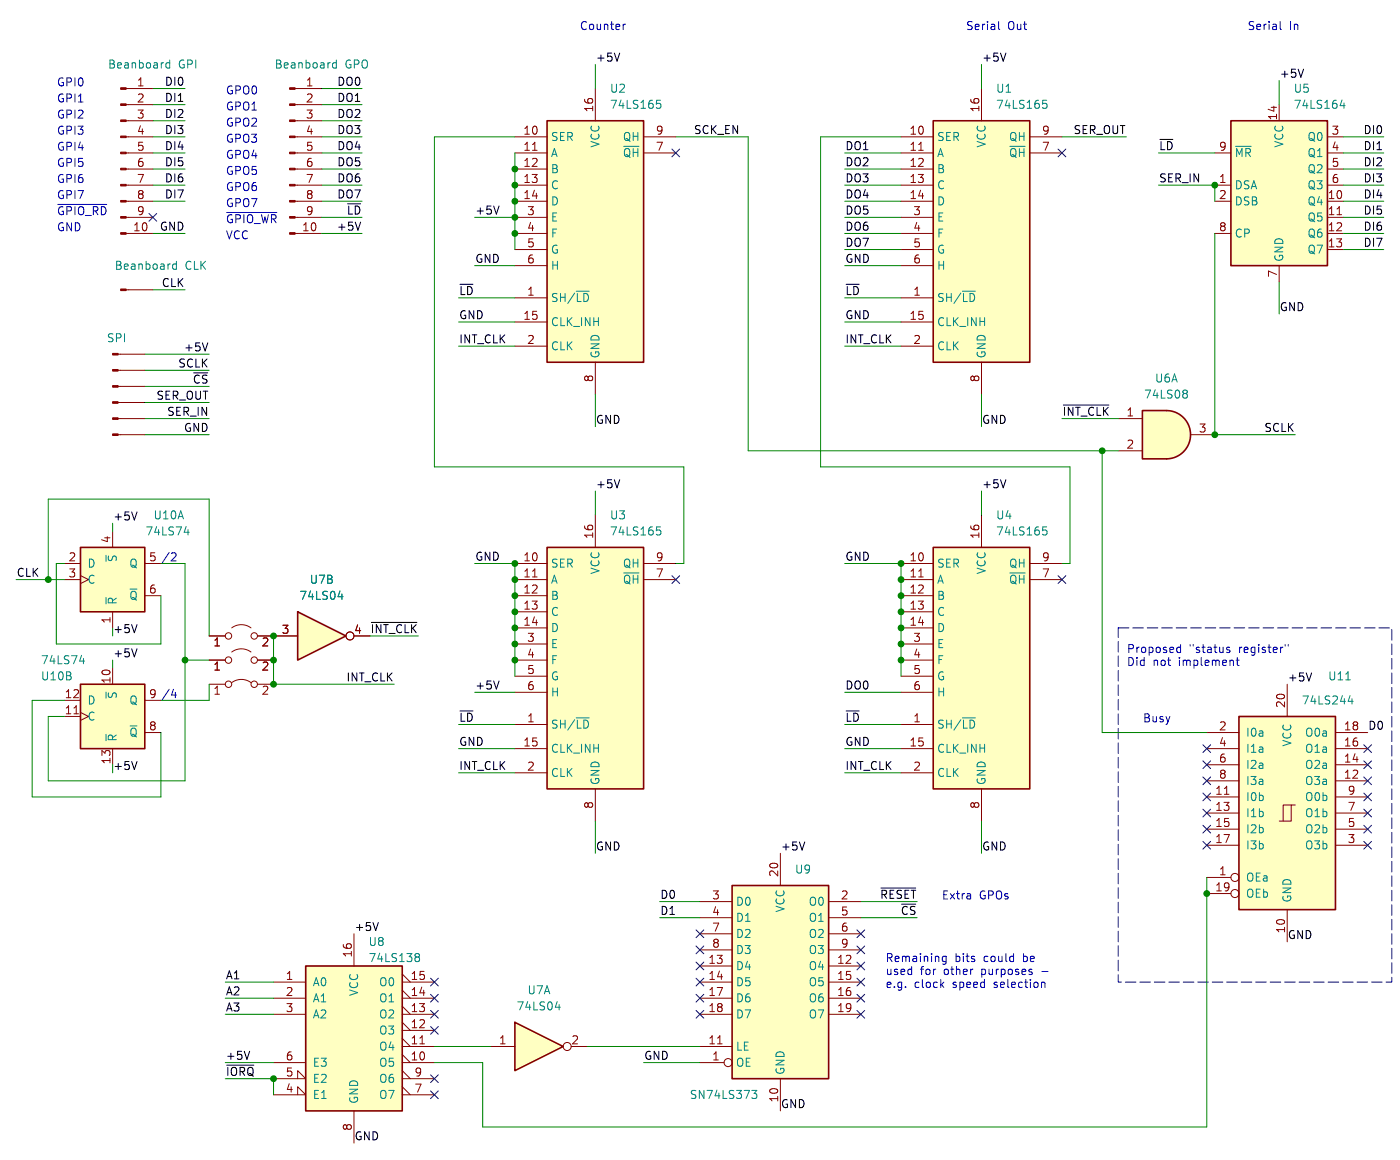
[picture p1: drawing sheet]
<svg xmlns="http://www.w3.org/2000/svg" width="221mm" height="183mm" viewBox="0 0 221 183" stroke-linecap="round" stroke-linejoin="round" font-family="sans-serif">
<path d="M0 0h221v183h-221z" fill="#fff" stroke="#fff" stroke-width=".16"/>
<path d="M48.3 152.4h15.2v22.9h-15.2z" fill="#ffffc2" stroke="#ffffc2" stroke-width=".16"/>
<path d="M48.3 152.4h15.2v22.9h-15.2z" fill="none" stroke="#840000" stroke-width=".25"/>
<g fill="none" stroke="#840000" stroke-width=".16">
<path d="M43.2 154.9h5.1M43.2 157.5h5.1M55.9 147.3v5.1M63.5 154.9h5.1M63.5 158.8l1.3 1.2M63.5 157.5h5.1M63.5 156.2l1.3 1.3M63.5 153.7l1.3 1.2M43.2 172.7h5.1l-1.3-1.2v1.2M43.2 170.2h5.1l-1.3-1.3v1.3M43.2 167.6h5.1M43.2 160h5.1"/>
<path d="M55.9 175.3v5M63.5 167.6h5.1M63.5 166.4l1.3 1.2M63.5 165.1h5.1M63.5 163.8l1.3 1.3M63.5 162.6h5.1M63.5 161.3l1.3 1.3M63.5 160h5.1M63.5 172.7h5.1M63.5 170.2h5.1M63.5 171.5l1.3 1.2M63.5 168.9l1.3 1.3"/>
<path d="M66.3 164.7h.7"/>
</g>
<path d="M65.6 150.9l.1 .1M65.6 150.5l.4-.1 .2 .2v.1l-.2 .3M65.7 151h.3M65.7 151h-.1M66 151l.2 .2v.4l-.2 .1-.4-.1" fill="none" stroke="#008484" stroke-width=".16"/>
<path d="M81.3 161.3l7.6 3.8-7.6 3.8z" fill="#ffffc2"/>
<path d="M81.3 161.3l7.6 3.8-7.6 3.8z" fill="none" stroke="#840000" stroke-width=".25"/>
<g fill="none" stroke="#840000" stroke-width=".16">
<path d="M77.5 165.1h3.8M90.2 165.1h2.5"/>
<circle cx="89.5" cy="165.1" r=".63"/>
</g>
<path d="M87.7 158.9h.7M88.3 158.5v.8" fill="none" stroke="#008484" stroke-width=".16"/>
<path d="M47 96.5l7.6 3.8-7.6 3.8z" fill="#ffffc2"/>
<path d="M147.3 19.1h15.3v38.1h-15.3zM194.3 19.1h15.2v22.8h-15.2zM12.7 86.4h10.2v10.1h-10.2zM47 96.5l7.6 3.8-7.6 3.8zM86.4 86.4h15.2v38.1h-15.2zM147.3 86.4h15.3v38.1h-15.3zM195.6 113h15.2v30.5h-15.2zM115.6 139.7h15.2v30.5h-15.2z" fill="none" stroke="#840000" stroke-width=".25"/>
<g fill="none" stroke="#840000" stroke-width=".16">
<path d="M154.9 14v5.1M201.9 16.5v2.6M142.2 29.2h5.1M142.2 31.8h5.1M142.2 34.3h5.1M142.2 36.8h5.1M142.2 39.4h5.1M142.2 21.6h5.1M142.2 24.1h5.1M142.2 26.7h5.1M145 23.7h.7M162.6 21.6h5"/>
<path d="M162.6 24.1h5M191.8 29.2h2.5M191.8 31.8h2.5M191.8 36.8h2.5M191.8 24.1h2.5M209.5 29.2h2.6M209.5 31.8h2.6M209.5 34.3h2.6M209.5 36.8h2.6M209.5 39.4h2.6M209.5 21.6h2.6M209.5 24.1h2.6"/>
<path d="M209.5 26.7h2.6M211.1 33.9h.7M142.2 47h5.1M142.2 50.8h5.1M142.2 54.6h5.1M142.2 41.9h5.1M154.9 57.2v5M201.9 41.9v2.6M10.2 88.9h2.5M10.2 91.4h2.5M12.7 90.8l1.3 .6-1.3 .7M17.8 83.8v2.6"/>
<path d="M17.8 96.5v2.6M22.9 88.9h2.5M22.9 94h2.5M81.3 88.9h5.1M81.3 91.4h5.1M81.3 94h5.1M81.3 96.5h5.1M81.3 99.1h5.1M84.1 91h.7M94 81.3v5.1M101.6 88.9h5.1M101.6 91.4h5.1"/>
<path d="M142.2 88.9h5.1M142.2 91.4h5.1M142.2 94h5.1M142.2 96.5h5.1M142.2 99.1h5.1M145 91h.7M154.9 81.3v5.1M162.6 88.9h5M162.6 91.4h5M43.2 100.3h3.8M55.9 100.3h2.5M81.3 114.3h5.1"/>
<path d="M81.3 118.1h5.1M81.3 101.6h5.1M81.3 104.1h5.1M81.3 106.7h5.1M81.3 109.2h5.1M142.2 114.3h5.1M142.2 118.1h5.1M142.2 101.6h5.1M142.2 104.1h5.1M142.2 106.7h5.1M142.2 109.2h5.1M190.5 118.1h5.1"/>
<path d="M190.5 115.6h5.1M203.2 108v5M210.8 118.1h5.1M210.8 115.6h5.1M81.3 121.9h5.1M94 124.5v5M123.2 134.6v5.1M142.2 121.9h5.1M154.9 124.5v5M190.5 138.4h3.8M190.5 125.7h5.1M190.5 123.2h5.1"/>
<path d="M190.5 128.3h5.1M190.5 120.7h5.1M190.5 130.8h5.1M190.5 133.4h5.1M193.3 125.3h.7M203.8 127h-1.2v2.5M204.5 127h-.7v2.5h-1.9M210.8 125.7h5.1M210.8 123.2h5.1M210.8 128.3h5.1M210.8 120.7h5.1M210.8 130.8h5.1"/>
<path d="M210.8 133.4h5.1M110.5 152.4h5.1M110.5 154.9h5.1M110.5 157.5h5.1M110.5 142.2h5.1M110.5 144.8h5.1M110.5 147.3h5.1M110.5 149.9h5.1M130.8 152.4h5.1M130.8 154.9h5.1M130.8 157.5h5.1M130.8 142.2h5.1"/>
<path d="M130.8 144.8h5.1M130.8 147.3h5.1M130.8 149.9h5.1M190.5 141h3.8M203.2 143.5v5.1M110.5 167.6h3.8M110.5 165.1h5.1M110.5 160h5.1M113.3 164.7h.7M123.2 170.2v5.1M130.8 160h5.1"/>
<circle cx="55.2" cy="100.3" r=".63"/>
<circle cx="194.9" cy="138.4" r=".63"/>
<circle cx="194.9" cy="141" r=".63"/>
<circle cx="114.9" cy="167.6" r=".63"/>
</g>
<g fill="none" stroke="#008484" stroke-width=".16">
<path d="M164.6 15.8h.6M164.7 16.3h.3l.3 .2-.1 .5-.5 .1M211.9 15.8l-.3 .9h.7M212.2 16.2v.9M195 23.1h2.5M16.7 94.3v1M29.1 84h.8M29.7 83.6v.8M53.4 94.1h.8M54 93.7v.9M103.7 83.1h.6M103.8 83.6h.3l.2 .3-.1 .4-.4 .1"/>
<path d="M164.6 83.1h.6M164.7 83.6h.3l.3 .3-.1 .4-.5 .1M212.4 107.3h.8M213.1 109.7l-.3 .9h.8M213.4 110.2v.9M118.7 172h.8l-.5 .5 .4 .1 .1 .5-.3 .2h-.3"/>
</g>
<g fill="#ffffc2" stroke="#ffffc2" stroke-width=".16">
<path d="M115.6 139.7h15.2v30.5h-15.2z"/>
<path d="M86.4 86.4h15.2v38.1h-15.2z"/>
<path d="M12.7 86.4h10.2v10.1h-10.2z"/>
<path d="M147.3 86.4h15.3v38.1h-15.3z"/>
<path d="M195.6 113h15.2v30.5h-15.2z"/>
<path d="M194.3 19.1h15.2v22.8h-15.2z"/>
<path d="M147.3 19.1h15.3v38.1h-15.3z"/>
<path d="M184.1 64.8a3.8 3.8 0 0 1 3.8 3.8 3.8 3.8 0 0 1-3.8 3.8z"/>
</g>
<path d="M180.3 64.8h3.8v7.6h-3.8z" fill="#ffffc2"/>
<path d="M86.4 19.1h15.2v38.1h-15.2zM180.3 64.8h3.8a3.8 3.8 0 0 1 3.8 3.8 3.8 3.8 0 0 1-3.8 3.8h-3.8zM12.7 108h10.2v10.1h-10.2z" fill="none" stroke="#840000" stroke-width=".25"/>
<g fill="none" stroke="#840000" stroke-width=".16">
<path d="M19.9 19.1h4.2M19.9 16.5h4.2M19.9 14h4.2M46.6 19.1h4.2M46.6 16.5h4.2M46.6 14h4.2M94 14v5.1M19.9 21.6h4.2M19.9 24.1h4.2M19.9 26.7h4.2M19.9 29.2h4.2M19.9 31.8h4.2"/>
<path d="M19.9 34.3h4.2M19.9 36.8h4.2M46.6 21.6h4.2M46.6 24.1h4.2M46.6 26.7h4.2M46.6 29.2h4.2M46.6 31.8h4.2M46.6 34.3h4.2M46.6 36.8h4.2M81.3 21.6h5.1M81.3 24.1h5.1M81.3 26.7h5.1"/>
<path d="M81.3 29.2h5.1M81.3 31.8h5.1M81.3 34.3h5.1M81.3 36.8h5.1M81.3 39.4h5.1M84.1 23.7h.7M101.6 21.6h5.1M101.6 24.1h5.1M18.6 58.4h4.3M18.6 55.9h4.3M19.9 45.7h4.2M81.3 47h5.1"/>
<path d="M81.3 50.8h5.1M81.3 54.6h5.1M81.3 41.9h5.1M94 57.2v5M18.6 66h4.3M18.6 68.6h4.3M18.6 63.5h4.3M18.6 61h4.3M176.5 66h3.8M176.5 71.1h3.8M188 68.6h3.8M36.6 99.1a2.54 2.54 0 0 1 3 0"/>
<path d="M10.2 113h2.5M10.2 110.5h2.5M11.7 112.6h.7M12.7 112.4l1.3 .6-1.3 .7M17.8 105.4v2.6M17.8 118.1v2.6M22.9 110.5h2.5M22.9 115.6h2.5M33 108h2.6M33 100.3h2.6M33 104.1h2.6M36.6 107.7a2.54 2.54 0 0 1 3 0"/>
<path d="M36.6 102.9a2.54 2.54 0 0 1 3 0M40.6 108h2.6M40.6 100.3h6.4M40.6 104.1h2.6M55.9 100.3h2.5"/>
<circle cx="36.1" cy="108" r=".51"/>
<circle cx="36.1" cy="100.3" r=".51"/>
<circle cx="36.1" cy="104.1" r=".51"/>
<circle cx="40.1" cy="108" r=".51"/>
<circle cx="40.1" cy="104.1" r=".51"/>
<circle cx="40.1" cy="100.3" r=".51"/>
<circle cx="55.2" cy="100.3" r=".63"/>
</g>
<g fill="none" stroke="#008484" stroke-width=".16">
<path d="M26.8 10l-.4-.1-.2 .2 .1 .6h.5M26.8 9.5v1.2M53.1 9.5v1.2M53.1 10l-.4-.1-.2 .2 .1 .6h.5M103.7 15.8h.6M103.8 16.3h.3l.2 .2-.1 .5-.4 .1M27.8 41.2v1.3M27.8 41.7l-.3-.1-.3 .3 .2 .5h.4M187 61.5h.2l.2 .3-.2 .3M187 62.1h.2M187.2 62.1l.2 .2v.3l-.1 .1-.3 .1M53.4 94.1h.8"/>
<path d="M54 93.7v.9M12.6 104.3h.8M13.2 103.9v.8M16.7 115.9v1"/>
</g>
<g fill="#ffffc2" stroke="#ffffc2" stroke-width=".16">
<path d="M86.4 19.1h15.2v38.1h-15.2z"/>
<path d="M12.7 108h10.2v10.1h-10.2z"/>
</g>
<g fill="#840000" stroke="#840000" stroke-width=".16">
<path d="M19 45.6h.9v.2h-.9z"/>
<path d="M17.8 68.5h.8v.2h-.8z"/>
<path d="M17.8 65.9h.8v.3h-.8z"/>
<path d="M17.8 63.4h.8v.2h-.8z"/>
<path d="M17.8 60.8h.8v.3h-.8z"/>
<path d="M17.8 58.3h.8v.2h-.8z"/>
<path d="M17.8 55.8h.8v.2h-.8z"/>
<path d="M45.7 36.7h.9v.3h-.9z"/>
<path d="M45.7 31.6h.9v.3h-.9z"/>
<path d="M45.7 29.1h.9v.2h-.9z"/>
<path d="M45.7 26.5h.9v.3h-.9z"/>
<path d="M45.7 24h.9v.3h-.9z"/>
<path d="M45.7 21.5h.9v.2h-.9z"/>
<path d="M45.7 18.9h.9v.3h-.9z"/>
<path d="M45.7 16.4h.9v.2h-.9z"/>
<path d="M45.7 13.8h.9v.3h-.9z"/>
<path d="M19 36.7h.9v.3h-.9z"/>
<path d="M19 34.2h.9v.2h-.9z"/>
<path d="M19 31.6h.9v.3h-.9z"/>
<path d="M19 29.1h.9v.2h-.9z"/>
<path d="M19 26.5h.9v.3h-.9z"/>
<path d="M19 24h.9v.3h-.9z"/>
<path d="M19 21.5h.9v.2h-.9z"/>
<path d="M19 18.9h.9v.3h-.9z"/>
<path d="M19 16.4h.9v.2h-.9z"/>
<path d="M19 13.8h.9v.3h-.9z"/>
</g>
<g fill="none" stroke="#000" stroke-width=".16">
<path d="M97.8 8.4l-.4 1.2M158.8 8.4l-.4 1.2M205.8 10.9l-.4 1.3M56.9 35l-.4 1.3M78.8 32.5l-.4 1.3M32.8 54.1l-.4 1.3M97.8 75.7l-.4 1.3M158.8 75.7l-.4 1.3M167.9 63.9h7.2M21.6 80.8l-.4 1.2M21.6 98.5l-.4 1.3M58.6 98.2h7.2"/>
<path d="M21.6 102.4l-.4 1.2M78.8 107.4l-.4 1.3M207 106.2l-.4 1.2M21.6 120.1l-.4 1.3M127 132.8l-.4 1.3M59.7 145.5l-.4 1.3M139.1 140.1h5.5M35.8 168h4.3M39.4 165.9l-.4 1.2"/>
</g>
<g fill="none" stroke="#0000c2" stroke-width=".16">
<path d="M98.4 3.8v.9M98.7 3.8l-.2 .1-.1 .2M157.6 3.4v1.1l.2 .2M202.1 3.4v1.1l.2 .2M9.1 32.3h7.7M35.8 33.5h7.9M27.3 87.2l.4 .1 .1 .3-.8 .9h.8M27.1 109.7h.8M27.7 109.2v.9M185.9 102.9h.5M185.9 102.2h.5M186.4 101.7v1.3"/>
<path d="M193.6 102.3l.6 .4-.2 .3-.4-.1M194.1 102.2l-.3-.1-.2 .2M195.1 104.1h.5M195.3 103.7v1.1l.3 .2M202.9 101.7v.2M203.4 101.7v.2M148.6 155.3l.4 .5M149 154.9l-.5 .5M149.4 150.9v1l-.2 .2M149.4 150.9h-.4l-.2 .2 .1 .5h.5M164.6 154.9h.2l.2 .2v.7"/>
</g>
<path d="M176.5 99.1h43.2v55.8h-43.2v-55.8" fill="none" stroke="#0000c2" stroke-width=".16" stroke-dasharray="1.7 .6"/>
<g fill="none" stroke="#008400" stroke-width=".16">
<path d="M24.1 14h5.1M24.1 19.1h5.1M24.1 16.5h5.1M50.8 14h6.3M50.8 19.1h6.3M50.8 16.5h6.3M94 10.2v3.8M154.9 10.2v3.8M201.9 12.7v3.8M24.1 24.1h5.1M24.1 21.6h5.1M24.1 29.2h5.1"/>
<path d="M24.1 26.7h5.1M24.1 36.8h5.1M24.1 31.8h5.1M50.8 24.1h6.3M50.8 21.6h6.3M50.8 29.2h6.3M50.8 26.7h6.3M50.8 36.8h6.3M50.8 31.8h6.3M50.8 34.3h6.3M74.9 34.3h6.4M81.3 24.1v15.3"/>
<path d="M81.3 21.6h-12.7v52.1h39.3v15.2h-1.2M106.7 21.6h11.4v49.5h58.4M133.3 24.1h8.9M133.3 29.2h8.9M133.3 26.7h8.9M133.3 36.8h8.9M133.3 31.8h8.9M133.3 39.4h8.9M133.3 34.3h8.9M142.2 21.6h-12.7v52.1h39.4v15.2h-1.3M167.6 21.6h10.2M182.9 24.1h8.9"/>
<path d="M182.9 29.2h8.9v2.6M191.8 36.8v31.8h12.7M212.1 24.1h6.3M212.1 21.6h6.3M212.1 29.2h6.3M212.1 26.7h6.3M212.1 36.8h6.3M212.1 31.8h6.3M212.1 39.4h6.3M212.1 34.3h6.3M22.9 55.9h10.1M22.9 58.4h10.1"/>
<path d="M24.1 45.7h5.1M72.4 47h8.9M72.4 54.6h8.9M72.4 50.8h8.9M74.9 41.9h6.4M133.3 47h8.9M133.3 54.6h8.9M133.3 50.8h8.9M133.3 41.9h8.9M201.9 44.5v5M22.9 68.6h10.1M22.9 66h10.1"/>
<path d="M22.9 63.5h10.1M22.9 61h10.1M94 62.2v5.1M94 77.5v3.8M154.9 62.2v5.1M154.9 77.5v3.8M167.6 66h8.9M174 71.1v44.5h16.5M2.5 91.4h7.7M7.6 91.4v-12.7h25.4v21.6M10.2 88.9h-1.3v12.7h16.5v-7.6M17.8 82.6v1.2"/>
<path d="M25.4 88.9h3.8v34.3h-21.6v-10.2h2.6M74.9 88.9h6.4v17.8M133.3 88.9h8.9v17.8M10.2 110.5h-5.1v15.2h20.3v-10.1M17.8 104.1v1.3M29.2 104.1h3.8M33 108v2.5h-7.6M43.2 100.3v7.7h19M58.4 100.3h7.6M72.4 114.3h8.9M72.4 118.1h8.9M74.9 109.2h6.4"/>
<path d="M133.3 114.3h8.9M133.3 109.2h8.9M133.3 118.1h8.9M72.4 121.9h8.9M94 129.5v5.1M133.3 121.9h8.9M154.9 129.5v5.1M190.5 138.4v39.4h-114.3v-10.2h-7.6M35.6 154.9h7.6M35.6 157.5h7.6M104.1 144.8h6.4M104.1 142.2h6.4"/>
<path d="M135.9 144.8h8.9M135.9 142.2h8.9M35.6 167.6h7.6M35.6 170.2h7.6v2.5M35.6 160h7.6M68.6 165.1h8.9M92.7 165.1h17.8M101.6 167.6h8.9"/>
</g>
<g fill="none" stroke="#000084" stroke-width=".16">
<path d="M23.5 33.7l1.2 1.2M24.7 33.7l-1.2 1.2M106.1 23.5l1.2 1.2M107.3 23.5l-1.2 1.2M167 23.5l1.2 1.2M168.2 23.5l-1.2 1.2M106.1 90.8l1.2 1.2M107.3 90.8l-1.2 1.2M167 90.8l1.2 1.2M168.2 90.8l-1.2 1.2M189.9 117.5l1.2 1.2M191.1 117.5l-1.2 1.2"/>
<path d="M215.3 117.5l1.2 1.2M216.5 117.5l-1.2 1.2M189.9 130.2l1.2 1.2M189.9 132.7l1.2 1.3M189.9 125.1l1.2 1.2M189.9 122.6l1.2 1.2M189.9 127.7l1.2 1.2M189.9 120l1.2 1.3M191.1 130.2l-1.2 1.2M191.1 132.7l-1.2 1.3M191.1 125.1l-1.2 1.2M191.1 122.6l-1.2 1.2"/>
<path d="M191.1 127.7l-1.2 1.2M191.1 120l-1.2 1.3M215.3 120l1.2 1.3M215.3 122.6l1.2 1.2M215.3 130.2l1.2 1.2M215.3 125.1l1.2 1.2M215.3 127.7l1.2 1.2M215.3 132.7l1.2 1.3M216.5 120l-1.2 1.3M216.5 122.6l-1.2 1.2M216.5 130.2l-1.2 1.2M216.5 125.1l-1.2 1.2"/>
<path d="M216.5 127.7l-1.2 1.2M216.5 132.7l-1.2 1.3M68 156.9l1.2 1.2M68 159.4l1.2 1.2M68 154.3l1.2 1.2M69.2 156.9l-1.2 1.2M69.2 159.4l-1.2 1.2M69.2 154.3l-1.2 1.2M109.9 156.9l1.2 1.2M109.9 159.4l1.2 1.2M109.9 154.3l1.2 1.2M109.9 146.7l1.2 1.2"/>
<path d="M109.9 149.3l1.2 1.2M109.9 151.8l1.2 1.2M111.1 156.9l-1.2 1.2M111.1 159.4l-1.2 1.2M111.1 154.3l-1.2 1.2M111.1 146.7l-1.2 1.2M111.1 149.3l-1.2 1.2M111.1 151.8l-1.2 1.2M135.3 159.4l1.2 1.2M135.3 146.7l1.2 1.2M135.3 154.3l1.2 1.2M135.3 156.9l1.2 1.2"/>
<path d="M135.3 151.8l1.2 1.2M135.3 149.3l1.2 1.2M136.5 159.4l-1.2 1.2M136.5 146.7l-1.2 1.2M136.5 154.3l-1.2 1.2M136.5 156.9l-1.2 1.2M136.5 151.8l-1.2 1.2M136.5 149.3l-1.2 1.2M68 172.1l1.2 1.2M68 169.6l1.2 1.2M68 162l1.2 1.2M69.2 172.1l-1.2 1.2"/>
<path d="M69.2 169.6l-1.2 1.2M69.2 162l-1.2 1.2"/>
</g>
<g fill="#008400" stroke="#008400" stroke-width=".16">
<circle cx="7.6" cy="91.4" r=".46"/>
<circle cx="29.2" cy="104.1" r=".46"/>
<circle cx="43.2" cy="104.1" r=".46"/>
<circle cx="43.2" cy="100.3" r=".46"/>
<circle cx="43.2" cy="108" r=".46"/>
<circle cx="81.3" cy="26.7" r=".46"/>
<circle cx="81.3" cy="34.3" r=".46"/>
<circle cx="81.3" cy="29.2" r=".46"/>
<circle cx="81.3" cy="31.8" r=".46"/>
<circle cx="81.3" cy="94" r=".46"/>
<circle cx="81.3" cy="36.8" r=".46"/>
<circle cx="81.3" cy="101.6" r=".46"/>
<circle cx="174" cy="71.1" r=".46"/>
<circle cx="142.2" cy="96.5" r=".46"/>
<circle cx="191.8" cy="68.6" r=".46"/>
<circle cx="191.8" cy="29.2" r=".46"/>
<circle cx="190.5" cy="141" r=".46"/>
<circle cx="142.2" cy="88.9" r=".46"/>
<circle cx="81.3" cy="99.1" r=".46"/>
<circle cx="81.3" cy="96.5" r=".46"/>
<circle cx="81.3" cy="104.1" r=".46"/>
<circle cx="81.3" cy="91.4" r=".46"/>
<circle cx="81.3" cy="88.9" r=".46"/>
<circle cx="142.2" cy="94" r=".46"/>
<circle cx="142.2" cy="91.4" r=".46"/>
<circle cx="142.2" cy="99.1" r=".46"/>
<circle cx="142.2" cy="101.6" r=".46"/>
<circle cx="142.2" cy="104.1" r=".46"/>
<circle cx="43.2" cy="170.2" r=".46"/>
</g>
<g font-size="1.8" fill="#0000c2">
<text x="91.4" y="4.8">Counter</text>
<text x="152.4" y="4.8">Serial</text>
<text x="159.1" y="4.8">Out</text>
<text x="196.8" y="4.8">Serial</text>
<text x="203.5" y="4.8">In</text>
<text x="8.9" y="13.7">GPI0</text>
<text x="8.9" y="16.3">GPI1</text>
<text x="35.6" y="15">GPO0</text>
<text x="35.6" y="17.5">GPO1</text>
<text x="8.9" y="21.3">GPI3</text>
<text x="8.9" y="18.8">GPI2</text>
<text x="8.9" y="23.9">GPI4</text>
<text x="35.6" y="20.1">GPO2</text>
<text x="35.6" y="22.6">GPO3</text>
<text x="8.9" y="26.4">GPI5</text>
<text x="8.9" y="29">GPI6</text>
<text x="35.6" y="25.2">GPO4</text>
<text x="35.6" y="27.7">GPO5</text>
<text x="8.9" y="31.5">GPI7</text>
<text x="8.9" y="34">~{GPIO_RD}</text>
<text x="35.6" y="32.8">GPO7</text>
<text x="35.6" y="30.2">GPO6</text>
<text x="35.6" y="35.3">~{GPIO_WR}</text>
<text x="8.9" y="36.6">GND</text>
<text x="35.6" y="37.9">VCC</text>
<text x="23.4" y="88.6">5 /2</text>
<text x="177.8" y="103.1">Proposed</text>
<text x="177.8" y="105.2">Did</text>
<text x="182" y="105.2">not</text>
<text x="186.2" y="105.2">implement</text>
<text x="187.7" y="103.1">&quot;status</text>
<text x="195.7" y="103.1">register&quot;</text>
<text x="23.4" y="110.2">9 /4</text>
<text x="180.3" y="114.1">Busy</text>
<text x="148.6" y="142">Extra</text>
<text x="154.6" y="142">GPOs</text>
<text x="139.7" y="151.9">Remaining</text>
<text x="139.7" y="153.9">used</text>
<text x="139.7" y="156">e.g.</text>
<text x="144.3" y="156">clock</text>
<text x="145.3" y="153.9">for</text>
<text x="149.1" y="153.9">other</text>
<text x="150.5" y="156">speed</text>
<text x="150.7" y="151.9">bits</text>
<text x="155.2" y="153.9">purposes</text>
<text x="155.4" y="151.9">could</text>
<text x="157.2" y="156">selection</text>
<text x="161.8" y="151.9">be</text>
<text x="164.9" y="153.9">-</text>
</g>
<g font-size="1.8" fill="#008484">
<text x="17" y="11">Beanboard</text>
<text x="28.2" y="11">GPI</text>
<text x="43.3" y="11">Beanboard</text>
<text x="54.5" y="11">GPO</text>
<text x="96.2" y="14.8">U2</text>
<text x="96.2" y="17.4">74LS165</text>
<text x="157.1" y="14.8">U1</text>
<text x="157.1" y="17.4">74LS165</text>
<text x="204.1" y="14.8">U5</text>
<text x="204.1" y="17.4">74LS164</text>
<text x="86.9" y="22.5">SER</text>
<text x="94.8" y="23.4" transform="rotate(-90 94.8 23.4)">VCC</text>
<text x="98.2" y="22.5">QH</text>
<text x="147.8" y="22.5">SER</text>
<text x="155.8" y="23.4" transform="rotate(-90 155.8 23.4)">VCC</text>
<text x="159.2" y="22.5">QH</text>
<text x="202.8" y="23.4" transform="rotate(-90 202.8 23.4)">VCC</text>
<text x="206.3" y="22.5">Q0</text>
<text x="86.9" y="25">A</text>
<text x="86.9" y="27.5">B</text>
<text x="98.2" y="25">~{QH}</text>
<text x="147.8" y="25">A</text>
<text x="147.8" y="27.5">B</text>
<text x="159.2" y="25">~{QH}</text>
<text x="194.8" y="25">~{MR}</text>
<text x="206.3" y="25">Q1</text>
<text x="206.3" y="27.5">Q2</text>
<text x="86.9" y="30.1">C</text>
<text x="86.9" y="32.6">D</text>
<text x="86.9" y="35.2">E</text>
<text x="147.8" y="30.1">C</text>
<text x="147.8" y="32.6">D</text>
<text x="147.8" y="35.2">E</text>
<text x="194.8" y="30.1">DSA</text>
<text x="194.8" y="32.6">DSB</text>
<text x="206.3" y="32.6">Q4</text>
<text x="206.3" y="35.2">Q5</text>
<text x="206.3" y="30.1">Q3</text>
<text x="86.9" y="37.7">F</text>
<text x="86.9" y="40.2">G</text>
<text x="147.8" y="37.7">F</text>
<text x="147.8" y="40.2">G</text>
<text x="194.8" y="37.7">CP</text>
<text x="202.8" y="41.4" transform="rotate(-90 202.8 41.4)">GND</text>
<text x="206.3" y="37.7">Q6</text>
<text x="206.3" y="40.2">Q7</text>
<text x="18" y="42.8">Beanboard</text>
<text x="29.2" y="42.8">CLK</text>
<text x="86.9" y="47.9">SH/~{LD}</text>
<text x="86.9" y="42.8">H</text>
<text x="147.8" y="47.9">SH/~{LD}</text>
<text x="147.8" y="42.8">H</text>
<text x="86.9" y="51.7">CLK_INH</text>
<text x="147.8" y="51.7">CLK_INH</text>
<text x="16.8" y="54.2">SPI</text>
<text x="86.9" y="55.5">CLK</text>
<text x="94.8" y="56.6" transform="rotate(-90 94.8 56.6)">GND</text>
<text x="147.8" y="55.5">CLK</text>
<text x="155.8" y="56.6" transform="rotate(-90 155.8 56.6)">GND</text>
<text x="180.5" y="63.1">74LS08</text>
<text x="182.2" y="60.6">U6A</text>
<text x="24.1" y="82.1">U10A</text>
<text x="96.2" y="82.1">U3</text>
<text x="157.1" y="82.1">U4</text>
<text x="13.7" y="89.8">D</text>
<text x="18.6" y="88.8" transform="rotate(-90 18.6 88.8)">~{S}</text>
<text x="20.3" y="89.8">Q</text>
<text x="22.9" y="84.7">74LS74</text>
<text x="86.9" y="89.8">SER</text>
<text x="96.2" y="84.7">74LS165</text>
<text x="98.2" y="89.8">QH</text>
<text x="147.8" y="89.8">SER</text>
<text x="157.1" y="84.7">74LS165</text>
<text x="159.2" y="89.8">QH</text>
<text x="13.7" y="92.3">C</text>
<text x="18.6" y="95.5" transform="rotate(-90 18.6 95.5)">~{R}</text>
<text x="20.3" y="94.8">~{Q}</text>
<text x="47.2" y="94.8">74LS04</text>
<text x="48.8" y="92.3">U7B</text>
<text x="86.9" y="92.3">A</text>
<text x="86.9" y="94.8">B</text>
<text x="94.8" y="90.7" transform="rotate(-90 94.8 90.7)">VCC</text>
<text x="98.2" y="92.3">~{QH}</text>
<text x="147.8" y="92.3">A</text>
<text x="147.8" y="94.8">B</text>
<text x="155.8" y="90.7" transform="rotate(-90 155.8 90.7)">VCC</text>
<text x="159.2" y="92.3">~{QH}</text>
<text x="86.9" y="97.4">C</text>
<text x="86.9" y="99.9">D</text>
<text x="147.8" y="97.4">C</text>
<text x="147.8" y="99.9">D</text>
<text x="6.4" y="107.5">U10B</text>
<text x="6.4" y="105">74LS74</text>
<text x="86.9" y="102.5">E</text>
<text x="86.9" y="105">F</text>
<text x="86.9" y="107.5">G</text>
<text x="147.8" y="102.5">E</text>
<text x="147.8" y="105">F</text>
<text x="147.8" y="107.5">G</text>
<text x="209.6" y="107.5">U11</text>
<text x="13.7" y="113.9">C</text>
<text x="13.7" y="111.4">D</text>
<text x="18.6" y="110.4" transform="rotate(-90 18.6 110.4)">~{S}</text>
<text x="20.3" y="111.4">Q</text>
<text x="86.9" y="110.1">H</text>
<text x="147.8" y="110.1">H</text>
<text x="205.4" y="111.4">74LS244</text>
<text x="18.6" y="117.1" transform="rotate(-90 18.6 117.1)">~{R}</text>
<text x="20.3" y="116.4">~{Q}</text>
<text x="86.9" y="115.2">SH/~{LD}</text>
<text x="86.9" y="119">CLK_INH</text>
<text x="147.8" y="115.2">SH/~{LD}</text>
<text x="147.8" y="119">CLK_INH</text>
<text x="196.6" y="116.4">I0a</text>
<text x="196.6" y="119">I1a</text>
<text x="204.1" y="117.9" transform="rotate(-90 204.1 117.9)">VCC</text>
<text x="205.9" y="119">O1a</text>
<text x="205.9" y="116.4">O0a</text>
<text x="86.9" y="122.8">CLK</text>
<text x="94.8" y="124" transform="rotate(-90 94.8 124)">GND</text>
<text x="147.8" y="122.8">CLK</text>
<text x="155.8" y="124" transform="rotate(-90 155.8 124)">GND</text>
<text x="196.6" y="121.5">I2a</text>
<text x="196.6" y="124.1">I3a</text>
<text x="205.9" y="124.1">O3a</text>
<text x="205.9" y="121.5">O2a</text>
<text x="196.6" y="126.6">I0b</text>
<text x="196.6" y="129.1">I1b</text>
<text x="196.6" y="131.7">I2b</text>
<text x="205.9" y="131.7">O2b</text>
<text x="205.9" y="129.1">O1b</text>
<text x="205.9" y="126.6">O0b</text>
<text x="196.6" y="134.2">I3b</text>
<text x="205.9" y="134.2">O3b</text>
<text x="116.1" y="143.1">D0</text>
<text x="125.4" y="138">U9</text>
<text x="127.6" y="143.1">O0</text>
<text x="196.6" y="139.3">OEa</text>
<text x="196.6" y="141.8">OEb</text>
<text x="204.1" y="142.5" transform="rotate(-90 204.1 142.5)">GND</text>
<text x="58.1" y="149.5">U8</text>
<text x="116.1" y="145.6">D1</text>
<text x="116.1" y="148.2">D2</text>
<text x="124.1" y="144" transform="rotate(-90 124.1 144)">VCC</text>
<text x="127.6" y="145.6">O1</text>
<text x="127.6" y="148.2">O2</text>
<text x="49.3" y="155.8">A0</text>
<text x="58.1" y="152">74LS138</text>
<text x="59.7" y="155.8">O0</text>
<text x="116.1" y="153.3">D4</text>
<text x="116.1" y="155.8">D5</text>
<text x="116.1" y="150.7">D3</text>
<text x="127.6" y="153.3">O4</text>
<text x="127.6" y="155.8">O5</text>
<text x="127.6" y="150.7">O3</text>
<text x="49.3" y="158.3">A1</text>
<text x="49.3" y="160.9">A2</text>
<text x="56.7" y="157.2" transform="rotate(-90 56.7 157.2)">VCC</text>
<text x="59.7" y="160.9">O2</text>
<text x="59.7" y="158.3">O1</text>
<text x="81.5" y="159.6">74LS04</text>
<text x="83.2" y="157.1">U7A</text>
<text x="116.1" y="158.3">D6</text>
<text x="116.1" y="160.9">D7</text>
<text x="127.6" y="158.3">O6</text>
<text x="127.6" y="160.9">O7</text>
<text x="59.7" y="166">O4</text>
<text x="59.7" y="163.4">O3</text>
<text x="116.1" y="166">LE</text>
<text x="49.3" y="173.6">E1</text>
<text x="49.3" y="171">E2</text>
<text x="49.3" y="168.5">E3</text>
<text x="59.7" y="168.5">O5</text>
<text x="59.7" y="173.6">O7</text>
<text x="59.7" y="171">O6</text>
<text x="108.8" y="173.6">SN74LS373</text>
<text x="116.1" y="168.5">OE</text>
<text x="124.1" y="169.7" transform="rotate(-90 124.1 169.7)">GND</text>
<text x="56.7" y="174.2" transform="rotate(-90 56.7 174.2)">GND</text>
</g>
<g font-size="1.8">
<text x="94" y="9.8">+5V</text>
<text x="154.9" y="9.8">+5V</text>
<text x="25.9" y="13.6">DI0</text>
<text x="25.9" y="16.2">DI1</text>
<text x="53.1" y="13.6">DO0</text>
<text x="53.1" y="16.2">DO1</text>
<text x="201.9" y="12.4">+5V</text>
<text x="25.9" y="23.8">DI4</text>
<text x="25.9" y="21.2">DI3</text>
<text x="25.9" y="18.7">DI2</text>
<text x="53.1" y="18.7">DO2</text>
<text x="53.1" y="23.8">DO4</text>
<text x="53.1" y="21.2">DO3</text>
<text x="109.4" y="21.2">SCK_EN</text>
<text x="133.3" y="23.8">DO1</text>
<text x="169.4" y="21.2">SER_OUT</text>
<text x="182.9" y="23.8">~{LD}</text>
<text x="215.2" y="23.8">DI1</text>
<text x="215.2" y="21.2">DI0</text>
<text x="25.9" y="28.9">DI6</text>
<text x="25.9" y="26.3">DI5</text>
<text x="53.1" y="28.9">DO6</text>
<text x="53.1" y="26.3">DO5</text>
<text x="133.3" y="26.3">DO2</text>
<text x="133.3" y="28.9">DO3</text>
<text x="182.9" y="28.9">SER_IN</text>
<text x="215.2" y="26.3">DI2</text>
<text x="215.2" y="28.9">DI3</text>
<text x="25.9" y="31.4">DI7</text>
<text x="53.1" y="31.4">DO7</text>
<text x="54.6" y="33.9">~{LD}</text>
<text x="74.9" y="33.9">+5V</text>
<text x="133.3" y="31.4">DO4</text>
<text x="133.3" y="33.9">DO5</text>
<text x="215.2" y="31.4">DI4</text>
<text x="215.2" y="33.9">DI5</text>
<text x="25.1" y="36.5">GND</text>
<text x="53.1" y="36.5">+5V</text>
<text x="74.9" y="41.6">GND</text>
<text x="133.3" y="39">DO7</text>
<text x="133.3" y="41.6">GND</text>
<text x="133.3" y="36.5">DO6</text>
<text x="215.2" y="39">DI7</text>
<text x="215.2" y="36.5">DI6</text>
<text x="25.4" y="45.4">CLK</text>
<text x="72.4" y="46.6">~{LD}</text>
<text x="133.3" y="46.6">~{LD}</text>
<text x="72.4" y="50.5">GND</text>
<text x="133.3" y="50.5">GND</text>
<text x="201.9" y="49.2">GND</text>
<text x="28" y="58.1">SCLK</text>
<text x="28.9" y="55.5">+5V</text>
<text x="72.4" y="54.3">INT_CLK</text>
<text x="133.3" y="54.3">INT_CLK</text>
<text x="24.6" y="63.2">SER_OUT</text>
<text x="26.3" y="65.7">SER_IN</text>
<text x="30.3" y="60.6">~{CS}</text>
<text x="167.6" y="65.7">~{INT_CLK} 1</text>
<text x="28.9" y="68.2">GND</text>
<text x="94" y="67">GND</text>
<text x="154.9" y="67">GND</text>
<text x="199.5" y="68.2">SCLK</text>
<text x="94" y="77.1">+5V</text>
<text x="154.9" y="77.1">+5V</text>
<text x="17.8" y="82.2">+5V</text>
<text x="74.9" y="88.6">GND</text>
<text x="133.3" y="88.6">GND</text>
<text x="2.5" y="91.1">CLK</text>
<text x="58.4" y="100">~{INT_CLK}</text>
<text x="17.8" y="103.8">+5V</text>
<text x="54.6" y="107.6">INT_CLK</text>
<text x="203.2" y="107.6">+5V</text>
<text x="72.4" y="114">~{LD}</text>
<text x="74.9" y="108.9">+5V</text>
<text x="133.3" y="114">~{LD}</text>
<text x="133.3" y="108.9">DO0</text>
<text x="72.4" y="117.8">GND</text>
<text x="133.3" y="117.8">GND</text>
<text x="215.9" y="115.2">D0</text>
<text x="72.4" y="121.6">INT_CLK</text>
<text x="133.3" y="121.6">INT_CLK</text>
<text x="94" y="134.3">GND</text>
<text x="123.2" y="134.3">+5V</text>
<text x="154.9" y="134.3">GND</text>
<text x="104.1" y="141.9">D0</text>
<text x="138.8" y="141.9">~{RESET}</text>
<text x="55.9" y="147">+5V</text>
<text x="104.1" y="144.4">D1</text>
<text x="142.1" y="144.4">~{CS}</text>
<text x="202.9" y="147.4" transform="rotate(-90 202.9 147.4)">10</text>
<text x="203.2" y="148.2">GND</text>
<text x="35.6" y="154.6">A1</text>
<text x="35.6" y="159.7">A3</text>
<text x="35.6" y="157.1">A2</text>
<text x="35.6" y="167.3">+5V</text>
<text x="101.6" y="167.3">GND</text>
<text x="35.6" y="169.8">~{IORQ}</text>
<text x="55.9" y="180">GND</text>
<text x="122.9" y="174" transform="rotate(-90 122.9 174)">10</text>
<text x="123.2" y="174.9">GND</text>
</g>
<g font-size="1.8" fill="#840000">
<text x="21.5" y="13.7">1</text>
<text x="21.5" y="16.3">2</text>
<text x="48.2" y="13.7">1</text>
<text x="48.2" y="16.3">2</text>
<text x="93.7" y="17.8" transform="rotate(-90 93.7 17.8)">16</text>
<text x="154.7" y="17.8" transform="rotate(-90 154.7 17.8)">16</text>
<text x="21.5" y="18.8">3</text>
<text x="21.5" y="21.3">4</text>
<text x="21.5" y="23.9">5</text>
<text x="48.2" y="18.8">3</text>
<text x="48.2" y="21.3">4</text>
<text x="48.2" y="23.9">5</text>
<text x="82.5" y="21.3">10</text>
<text x="82.5" y="23.9">11</text>
<text x="103.4" y="23.9">7</text>
<text x="103.4" y="21.3">9</text>
<text x="143.5" y="21.3">10</text>
<text x="143.5" y="23.9">11</text>
<text x="164.4" y="23.9">7</text>
<text x="164.4" y="21.3">9</text>
<text x="192.3" y="23.9">9</text>
<text x="201.7" y="19.1" transform="rotate(-90 201.7 19.1)">14</text>
<text x="210.1" y="21.3">3</text>
<text x="210.1" y="23.9">4</text>
<text x="21.5" y="26.4">6</text>
<text x="21.5" y="29">7</text>
<text x="48.2" y="26.4">6</text>
<text x="48.2" y="29">7</text>
<text x="82.5" y="26.4">12</text>
<text x="82.5" y="29">13</text>
<text x="143.5" y="26.4">12</text>
<text x="143.5" y="29">13</text>
<text x="192.3" y="29">1</text>
<text x="210.1" y="26.4">5</text>
<text x="210.1" y="29">6</text>
<text x="21.5" y="31.5">8</text>
<text x="21.5" y="34">9</text>
<text x="48.2" y="31.5">8</text>
<text x="48.2" y="34">9</text>
<text x="82.5" y="31.5">14</text>
<text x="83.1" y="34">3</text>
<text x="143.5" y="31.5">14</text>
<text x="144.1" y="34">3</text>
<text x="192.3" y="31.5">2</text>
<text x="209.5" y="31.5">10</text>
<text x="209.5" y="34">11</text>
<text x="20.9" y="36.6">10</text>
<text x="47.6" y="36.6">10</text>
<text x="83.1" y="36.6">4</text>
<text x="83.1" y="39.1">5</text>
<text x="83.1" y="41.7">6</text>
<text x="144.1" y="36.6">4</text>
<text x="144.1" y="39.1">5</text>
<text x="144.1" y="41.7">6</text>
<text x="192.3" y="36.6">8</text>
<text x="209.5" y="36.6">12</text>
<text x="209.5" y="39.1">13</text>
<text x="83.1" y="46.7">1</text>
<text x="144.1" y="46.7">1</text>
<text x="201.7" y="43.9" transform="rotate(-90 201.7 43.9)">7</text>
<text x="82.5" y="50.5">15</text>
<text x="143.5" y="50.5">15</text>
<text x="83.1" y="54.4">2</text>
<text x="144.1" y="54.4">2</text>
<text x="93.7" y="60.4" transform="rotate(-90 93.7 60.4)">8</text>
<text x="154.7" y="60.4" transform="rotate(-90 154.7 60.4)">8</text>
<text x="177.7" y="70.9">2</text>
<text x="189.2" y="68.3">3</text>
<text x="10.7" y="88.6">2</text>
<text x="17.5" y="85.8" transform="rotate(-90 17.5 85.8)">4</text>
<text x="82.5" y="88.6">10</text>
<text x="93.7" y="85.1" transform="rotate(-90 93.7 85.1)">16</text>
<text x="103.4" y="88.6">9</text>
<text x="143.5" y="88.6">10</text>
<text x="154.7" y="85.1" transform="rotate(-90 154.7 85.1)">16</text>
<text x="164.4" y="88.6">9</text>
<text x="10.7" y="91.2">3</text>
<text x="23.4" y="93.7">6</text>
<text x="82.5" y="91.2">11</text>
<text x="82.5" y="93.7">12</text>
<text x="103.4" y="91.2">7</text>
<text x="143.5" y="91.2">11</text>
<text x="143.5" y="93.7">12</text>
<text x="164.4" y="91.2">7</text>
<text x="17.5" y="98.5" transform="rotate(-90 17.5 98.5)">1</text>
<text x="44.4" y="100.1">3</text>
<text x="55.8" y="100.1">4</text>
<text x="82.5" y="96.3">13</text>
<text x="82.5" y="98.8">14</text>
<text x="83.1" y="101.3">3</text>
<text x="143.5" y="96.3">13</text>
<text x="143.5" y="98.8">14</text>
<text x="144.1" y="101.3">3</text>
<text x="17.5" y="108" transform="rotate(-90 17.5 108)">10</text>
<text x="33.6" y="102.3">1</text>
<text x="33.6" y="106.1">1</text>
<text x="41.2" y="102.3">2</text>
<text x="41.2" y="106.1">2</text>
<text x="83.1" y="103.9">4</text>
<text x="83.1" y="106.4">5</text>
<text x="144.1" y="103.9">4</text>
<text x="144.1" y="106.4">5</text>
<text x="10.1" y="112.8">11</text>
<text x="10.1" y="110.2">12</text>
<text x="33.6" y="109.9">1</text>
<text x="41.2" y="109.9">2</text>
<text x="83.1" y="109">6</text>
<text x="144.1" y="109">6</text>
<text x="202.9" y="111.8" transform="rotate(-90 202.9 111.8)">20</text>
<text x="23.4" y="115.3">8</text>
<text x="82.5" y="117.9">15</text>
<text x="83.1" y="114">1</text>
<text x="143.5" y="117.9">15</text>
<text x="144.1" y="114">1</text>
<text x="192.3" y="115.3">2</text>
<text x="192.3" y="117.9">4</text>
<text x="212" y="117.9">16</text>
<text x="212" y="115.3">18</text>
<text x="17.5" y="120.7" transform="rotate(-90 17.5 120.7)">13</text>
<text x="83.1" y="121.7">2</text>
<text x="144.1" y="121.7">2</text>
<text x="191.7" y="125.5">11</text>
<text x="192.3" y="120.4">6</text>
<text x="192.3" y="122.9">8</text>
<text x="212" y="122.9">12</text>
<text x="212" y="120.4">14</text>
<text x="212.7" y="125.5">9</text>
<text x="93.7" y="127.7" transform="rotate(-90 93.7 127.7)">8</text>
<text x="154.7" y="127.7" transform="rotate(-90 154.7 127.7)">8</text>
<text x="191.7" y="128">13</text>
<text x="191.7" y="130.6">15</text>
<text x="212.7" y="130.6">5</text>
<text x="212.7" y="128">7</text>
<text x="191.7" y="133.1">17</text>
<text x="212.7" y="133.1">3</text>
<text x="112.3" y="142">3</text>
<text x="122.9" y="138.5" transform="rotate(-90 122.9 138.5)">20</text>
<text x="132.6" y="142">2</text>
<text x="191.7" y="140.7">19</text>
<text x="192.3" y="138.2">1</text>
<text x="112.3" y="144.5">4</text>
<text x="112.3" y="147.1">7</text>
<text x="112.3" y="149.6">8</text>
<text x="132.6" y="144.5">5</text>
<text x="132.6" y="147.1">6</text>
<text x="132.6" y="149.6">9</text>
<text x="45" y="154.7">1</text>
<text x="55.6" y="151.2" transform="rotate(-90 55.6 151.2)">16</text>
<text x="64.7" y="154.7">15</text>
<text x="111.7" y="152.1">13</text>
<text x="111.7" y="154.7">14</text>
<text x="132" y="152.1">12</text>
<text x="132" y="154.7">15</text>
<text x="45" y="157.2">2</text>
<text x="45" y="159.8">3</text>
<text x="64.7" y="159.8">13</text>
<text x="64.7" y="157.2">14</text>
<text x="111.7" y="157.2">17</text>
<text x="111.7" y="159.8">18</text>
<text x="132" y="157.2">16</text>
<text x="132" y="159.8">19</text>
<text x="45" y="167.4">6</text>
<text x="64.7" y="167.4">10</text>
<text x="64.7" y="164.8">11</text>
<text x="64.7" y="162.3">12</text>
<text x="78.7" y="164.8">1</text>
<text x="90.1" y="164.8">2</text>
<text x="111.7" y="164.8">11</text>
<text x="112.3" y="167.4">1</text>
<text x="45" y="172.5">4</text>
<text x="45" y="169.9">5</text>
<text x="65.3" y="172.5">7</text>
<text x="65.3" y="169.9">9</text>
<text x="55.6" y="178.5" transform="rotate(-90 55.6 178.5)">8</text>
</g>
<g font-size="1.8" fill="#008400">
<text x="17.8" y="100">+5V</text>
<text x="17.8" y="121.6">+5V</text>
</g>
</svg>
